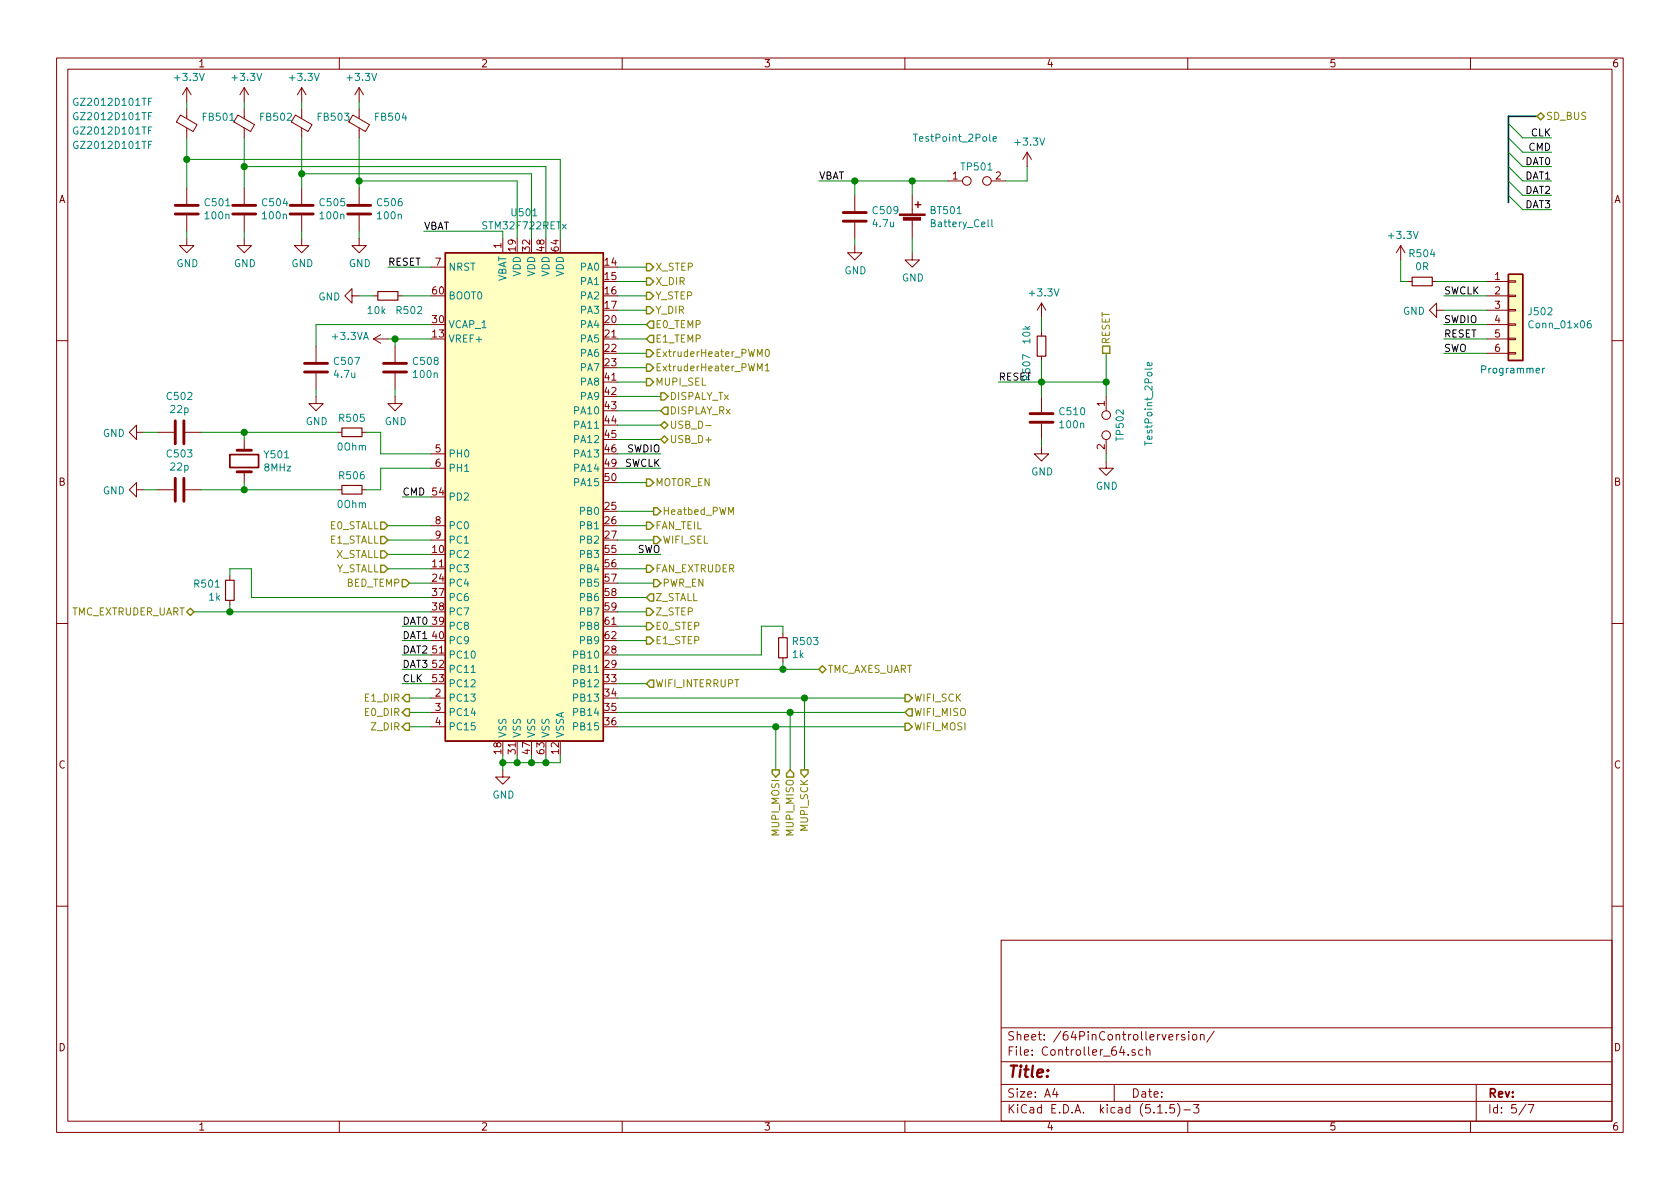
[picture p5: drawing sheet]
<svg xmlns="http://www.w3.org/2000/svg" width="297mm" height="210mm" viewBox="0 0 297 210" stroke-linecap="round" stroke-linejoin="round" font-family="sans-serif">
<g fill="none" stroke="#840000" stroke-width=".18">
<path d="M10 10.3h277v189.9h-277zM12 12.2h273v186.1h-273zM33 15.5v2.5M33 19.3v1.6M33 15.5l-.7 1.3M33 15.5l.8 1.3M43.2 15.5l-.8 1.3M43.2 15.5v2.5M43.2 19.3v1.6M43.2 15.5l.7 1.3M53.3 15.5v2.5M53.3 19.3v1.6"/>
<path d="M53.3 15.5l-.7 1.3M53.3 15.5l.8 1.3M60 10.3v1.9M63.5 15.5v2.5M63.5 19.3v1.6M63.5 15.5l-.8 1.3M63.5 15.5l.8 1.3M110 10.3v1.9M160 10.3v1.9M210 10.3v1.9M260 10.3v1.9M31.9 20.3l2.9 1.7-.7 1.3-2.9-1.7z"/>
<path d="M33 22.6v1.8M33 33.3v2.8M33 38.1v2.8M42.1 20.3l2.9 1.7-.7 1.3-2.9-1.7zM43.2 22.6v1.8M43.2 33.3v2.8M43.2 38.1v2.8M52.2 20.3l3 1.7-.7 1.3-3-1.7zM53.3 22.6v1.8M53.3 33.3v2.8M53.3 38.1v2.8M62.4 20.3l2.9 1.7-.7 1.3-2.9-1.7z"/>
<path d="M63.5 22.6v1.8M63.5 33.3v2.8M63.5 38.1v2.8M151.1 34.5v2.8M151.1 39.4v2.8M161.3 34.5v3.3M161.3 38.9v3.3M167.6 32h2.6M175.3 32h2.5M181.6 26.9l-.8 1.3M181.6 26.9v2.6M181.6 26.9l.8 1.3"/>
<path d="M33 42.2v1.2h1.3l-1.3 1.3-1.3-1.3h1.3M43.2 42.2v1.2h1.2l-1.2 1.3-1.3-1.3h1.3M53.3 42.2v1.2h1.3l-1.3 1.3-1.2-1.3h1.2M62.2 52.3v-1.3l-1.2 1.3 1.2 1.3v-1.3h1.3M63.5 42.2v1.2h1.3l-1.3 1.3-1.3-1.3h1.3M66 52.3h.8M66 59.9h2.6M66 59.9l1.3 .8M67.3 59.2l-1.3 .7M70.4 52.3h.7M76.2 47.2h2.5M88.9 42.2v2.5"/>
<path d="M151.1 43.4v1.3h1.3l-1.3 1.3-1.2-1.3h1.2M161.3 44.7v1.3h1.3l-1.3 1.2-1.3-1.2h1.3M184.1 53.6v2.5M184.1 58.7v.7M184.1 53.6l-.7 1.3M184.1 53.6l.8 1.3M247.6 43.4l-.7 1.3M247.6 43.4v2.6M247.6 43.4l.8 1.3M248.9 49.8h.8M253.2 49.8h.8M254 54.9v-1.3l-1.3 1.3 1.3 1.2v-1.2h1.3"/>
<path d="M262.9 49.8h3.8M262.9 52.3h3.8M262.9 54.9h3.8M262.9 57.4h3.8M262.9 59.9h3.8M266.7 59.8h1.3v.3h-1.3zM266.7 57.3h1.3v.2h-1.3zM266.7 52.2h1.3v.2h-1.3zM266.7 49.7h1.3v.2h-1.3zM266.7 54.7h1.3v.3h-1.3zM10 60.2h2M24.1 76.4v-1.2l-1.2 1.2 1.2 1.3v-1.3h1.3"/>
<path d="M27.9 76.4h2.8M32.8 76.4h2.8M43.2 77.7v1.9M55.9 70.1v1.3h1.2l-1.2 1.2-1.3-1.2h1.3M55.9 61.2v2.8M55.9 66v2.8M59.7 76.4h.8M64 76.4h.8M69.8 70.1v1.3h1.3l-1.3 1.2-1.2-1.2h1.2M69.8 61.2v2.8M69.8 66v2.8M184.1 79v1.3h1.3l-1.3 1.2-1.2-1.2h1.2"/>
<path d="M184.1 63v.7M184.1 70.1v2.8M184.1 74.9v2.8M195.6 70.1v2.5M195.6 77.7v2.6M262.9 62.5h3.8M266.7 62.4h1.3v.2h-1.3zM285 60.2h2M24.1 86.6v-1.3l-1.2 1.3 1.2 1.3v-1.3h1.3M27.9 86.6h2.8M32.8 86.6h2.8M43.2 83.4v1.9"/>
<path d="M59.7 86.6h.8M64 86.6h.8M76.2 93h2.5M76.2 95.5h2.5M76.2 80.3h2.5M76.2 82.8h2.5M195.6 81.5v1.3h1.2l-1.2 1.3-1.3-1.3h1.3M10 110.3h2M40.6 101.8v.8M40.6 106.2v.7M138.4 112v.8M138.4 116.3v.8"/>
<path d="M285 110.3h2M76.2 123.4h2.5M76.2 126h2.5M76.2 128.5h2.5M88.9 136.1v1.3h1.3l-1.3 1.3-1.3-1.3h1.3M10 160.2h2M177 166.3h108v32h-108zM285 160.2h2M60 198.3v1.9M110 198.3v1.9M160 198.3v1.9M177 194.8h108"/>
<path d="M177 191.8h108M177 187.8h108M177 181.8h108M186.5 192.5l-.4 1h1M186.8 193v1M197 191.8v3M199.5 186.5v.1M200.7 185.7l-.4-.1-.2 .2 .1 .2 .5 .2v.3h-.6M202.1 185.7l-.5-.1-.3 .3 .1 .6 .2 .1 .5-.1M202.7 185.7l.2-.1 .4 .1v.9M202.7 185.1v1.5M204.7 196.8h.8"/>
<path d="M206.2 196.7v.1M207.6 195.3h-.7l-.1 .7 .2-.1 .5 .1 .2 .2-.1 .5-.2 .1-.6-.1M208.1 182.9v1M208.2 195.1a1.71 1.71 0 0 1 0 2.3M208.5 182.9l-.4 .2v.1M209.3 196.3h1.2M209.5 183a.37 .37 0 0 0-.6 .1l.1 .3 .5 .1v.1l-.2 .3-.4-.1M210 198.3v1.9M210.2 182.4v.2M210.2 182.9v1M210.9 183.1l.2-.2 .4 .2v.7l-.2 .1-.4-.1zM211 195.3h1l-.5 .6 .4 .1v.7l-.2 .1-.7-.1"/>
<path d="M212.2 183.1l.1-.1a.37 .37 0 0 1 .6 .1v.8M212.2 182.9v1M214.7 182.3l-1.3 2M260 198.3v1.9M261 191.8v6.5M269.8 195.2l-1.2 2M270.2 195.3h1l-.6 1.5"/>
<circle cx="170.9" cy="32" r=".76"/>
<circle cx="174.5" cy="32" r=".76"/>
<circle cx="195.6" cy="77" r=".76"/>
<circle cx="195.6" cy="73.4" r=".76"/>
</g>
<g fill="none" stroke="#840000" stroke-width=".51">
<path d="M31 36.3h4.1M31 37.8h4.1M41.1 36.3h4.1M41.1 37.8h4.1M51.3 36.3h4.1M51.3 37.8h4.1M61.5 36.3h4M61.5 37.8h4M149.1 39.1h4.1M149.1 37.6h4.1M31 74.4v4.1M32.5 74.4v4.1"/>
<path d="M41.9 79.6h2.5M53.8 65.8h4.1M53.8 64.3h4.1M67.8 65.8h4.1M67.8 64.3h4.1M182.1 74.7h4.1M182.1 73.1h4.1M31 84.6v4M32.5 84.6v4M41.9 83.4h2.5"/>
</g>
<g fill="#ffffc2" stroke="#ffffc2" stroke-width=".18">
<path d="M266.7 48.5h2.5v15.2h-2.5z"/>
<path d="M78.7 44.7h28v86.4h-28z"/>
</g>
<path d="M161.8 36.2h1M162.3 35.7v1M78.7 44.7h28v86.4h-28zM266.7 48.5h2.5v15.2h-2.5z" fill="none" stroke="#840000" stroke-width=".25"/>
<path d="M175.4 38.8v1.1l.1 .2M175.6 24.6l.6-.1-.1-.3-.3-.1-.2 .2v.6h.5M281.3 56.7l-.4 .1a.87 .87 0 0 0 0 1.2l.4-.1v-.6l-.4-.1-.3 .2M203.6 64.1l.1 .4-.2 .2-.6-.1v-.5h.2l.2 .6M83.3 118.9h.7" fill="none" stroke="#008484" stroke-width=".18"/>
<path d="M66.8 51.6h3.6v1.5h-3.6zM183.4 59.4h1.5v3.6h-1.5zM249.7 49h3.5v1.5h-3.5zM60.5 75.7h3.5v1.5h-3.5zM60.5 85.8h3.5v1.6h-3.5zM39.9 102.6h1.5v3.6h-1.5zM137.7 112.8h1.5v3.5h-1.5z" fill="none" stroke="#840000" stroke-width=".2"/>
<g fill="#840000" stroke="#840000" stroke-width=".18">
<path d="M159 37.8h4.6v.3h-4.6z"/>
<path d="M159.7 38.4h3.1v.5h-3.1z"/>
</g>
<path d="M40.6 80.4h5.1v2.3h-5.1z" fill="none" stroke="#840000" stroke-width=".3"/>
<path d="M271.8 20.6h-5.1v15.2" fill="none" stroke="#000084" stroke-width=".3"/>
<g fill="none" stroke="#008400" stroke-width=".18">
<path d="M33 18v1.3M43.2 18v1.3M53.3 18v1.3M63.5 18v1.3M33 28.2h66.1v14M33 24.4v8.9M43.2 29.5h53.3v12.7M43.2 24.4v8.9M53.3 30.7h40.7v11.5M53.3 24.4v8.9M63.5 32h27.9v10.2M63.5 24.4v8.9"/>
<path d="M144.8 32h22.8M151.1 32v2.5M161.3 32v2.5M181.6 29.5v2.5h-3.8M266.7 29.5l2.5 2.5h5.1M266.7 26.9l2.5 2.6h5.1M266.7 34.5l2.5 2.6h5.1M266.7 21.8l2.5 2.6h5.1M266.7 24.4l2.5 2.5h5.1M266.7 32l2.5 2.5h5.1M33 40.9v1.3M43.2 40.9v1.3"/>
<path d="M53.3 40.9v1.3M63.5 52.3h2.5M63.5 40.9v1.3M68.6 47.2h7.6M68.6 59.9h7.6M69.8 59.9v1.3M71.1 52.3h5.1M74.9 40.9h14v1.3M76.2 57.4h-20.3v3.8M109.2 54.9h5.1M109.2 49.8h5.1M109.2 47.2h5.1"/>
<path d="M109.2 52.3h5.1M109.2 59.9h5.1M109.2 57.4h5.1M151.1 42.2v1.2M161.3 42.2v2.5M184.1 56.1v2.6M247.6 46v3.8h1.3M254 49.8h8.9M255.3 54.9h7.6M255.3 52.3h7.6M255.3 59.9h7.6M255.3 57.4h7.6"/>
<path d="M25.4 76.4h2.5M35.6 76.4h24.1M43.2 76.4v1.3M55.9 68.8v1.3M64.8 76.4h2.5v3.9h8.9M69.8 68.8v1.3M109.2 72.6h7.6M109.2 67.6h5.1M109.2 70.1h7.6M109.2 77.7h7.6M109.2 75.2h7.6M109.2 65h5.1"/>
<path d="M109.2 62.5h5.1M176.5 67.6h19.1M184.1 63.7v6.4M184.1 77.7v1.3M195.6 62.5v7.6M255.3 62.5h7.6M25.4 86.6h2.5M35.6 86.6h24.1M43.2 85.3v1.3M68.6 98h7.6M68.6 95.5h7.6M68.6 93h7.6"/>
<path d="M71.1 87.9h5.1M76.2 82.8h-8.9v3.8h-2.5M109.2 98h7.6M109.2 95.5h6.4M109.2 93h5.1M109.2 85.3h5.1M109.2 80.3h7.6M109.2 82.8h7.6M109.2 90.4h6.4M195.6 80.3v1.2M34.3 108.2h41.9M40.6 101.8v-1.2h3.8v5.1h31.8"/>
<path d="M40.6 106.9v1.3M68.6 100.6h7.6M71.1 118.4h5.1M71.1 115.8h5.1M71.1 110.7h5.1M71.1 113.3h5.1M72.4 103.1h3.8M109.2 118.4h35.6M109.2 108.2h5.1M109.2 110.7h5.1M109.2 113.3h5.1M109.2 103.1h6.4"/>
<path d="M109.2 100.6h5.1M109.2 105.7h5.1M138.4 112v-1.3h-3.8v5.1h-25.4M138.4 117.1v1.3M71.1 120.9h5.1M72.4 128.5h3.8M72.4 126h3.8M72.4 123.4h3.8M88.9 133.6v2.5M91.4 133.6v1.3M94 133.6v1.3M96.5 133.6v1.3"/>
<path d="M99.1 133.6v1.3h-10.2M109.2 128.5h50.8M109.2 126h50.8M109.2 123.4h50.8M109.2 120.9h5.1M137.2 128.5v7.6M139.7 126v10.1M142.2 123.4v12.7"/>
</g>
<g fill="none" stroke="#848400" stroke-width=".25">
<path d="M272.4 19.9l.6 .7-.6 .6-.6-.6zM114.3 49.1h.6l.7 .7-.7 .6h-.6zM114.3 54.2h.6l.7 .7-.7 .6h-.6zM114.3 46.6h.6l.7 .6-.7 .7h-.6zM114.3 51.7h.6l.7 .6-.7 .7h-.6zM114.9 59.3h.7v1.3h-.7l-.6-.7zM114.9 56.8h.7v1.2h-.7l-.6-.6zM114.3 66.9h.6l.7 .7-.7 .6h-.6zM114.3 64.4h.6l.7 .6-.7 .7h-.6zM114.3 61.8h.6l.7 .7-.7 .6h-.6zM116.8 69.5h.7l.6 .6-.6 .6h-.7zM116.8 77.7l.7-.6 .6 .6-.6 .7z"/>
<path d="M116.8 75.2l.7-.7 .6 .7-.6 .6zM117.5 72h.6v1.3h-.6l-.7-.7zM194.9 61.2h1.3v1.3h-1.3zM67.3 99.9h.6l.7 .7-.7 .6h-.6zM67.3 97.4h.6l.7 .6-.7 .7h-.6zM67.3 94.9h.6l.7 .6-.7 .6h-.6zM67.3 92.3h.6l.7 .7-.7 .6h-.6zM114.3 84.7h.6l.7 .6-.7 .7h-.6zM114.3 92.3h.6l.7 .7-.7 .6h-.6zM114.3 99.9h.6l.7 .7-.7 .6h-.6zM115.6 89.8h.6l.6 .6-.6 .7h-.6zM115.6 94.9h.6l.6 .6-.6 .6h-.6z"/>
<path d="M33 108.2l.7-.6 .6 .6-.6 .6zM71.1 102.5h.7l.6 .6-.6 .7h-.7zM114.3 110.1h.6l.7 .6-.7 .7h-.6zM114.3 112.6h.6l.7 .7-.7 .6h-.6zM114.3 107.6h.6l.7 .6-.7 .6h-.6zM114.9 105h.7v1.3h-.7l-.6-.6zM115.6 102.5h.6l.6 .6-.6 .7h-.6zM144.8 118.4l.6-.7 .6 .7-.6 .6zM71.1 123.4l.7-.6h.6v1.3h-.6zM71.8 127.9h.6v1.3h-.6l-.7-.7zM71.8 125.3h.6v1.3h-.6l-.7-.6zM114.9 120.3h.7v1.2h-.7l-.6-.6z"/>
<path d="M136.5 136.1h1.3v.7l-.6 .6-.7-.6zM139.7 136.1l.6 .7v.6h-1.2v-.6zM141.6 136.1h1.3v.7l-.7 .6-.6-.6zM160 122.8h.7l.6 .6-.6 .7h-.7zM160 127.9h.7l.6 .6-.6 .7h-.7zM160.7 125.3h.6v1.3h-.6l-.7-.6z"/>
</g>
<path d="M124.8 75.3h1M133.9 65.6v-1.3l.4 .9 .4-.9v1.3M133.9 63v-1.2l.4 .9 .4-.9v1.2M135.3 64.7l.4-.4v1.3M135.3 65.6h.7M135.4 61.9l.2-.1a.69 .69 0 0 1 .4 .6 .69 .69 0 0 1-.4 .6l-.2-.2-.1-.2zM128.8 91v-1.3l.5 .9 .4-.9v1.3" fill="none" stroke="#848400" stroke-width=".18"/>
<path d="M271.6 65.5l.6-.1-.1-.2-.3-.1-.2 .2 .1 .6h.4M272.7 65.1v.9M273.1 65.1l-.4 .2" fill="none" stroke="#0000c2" stroke-width=".18"/>
<g fill="#008400" stroke="#008400" stroke-width=".25">
<circle cx="138.4" cy="118.4" r=".51"/>
<circle cx="91.4" cy="134.9" r=".51"/>
<circle cx="94" cy="134.9" r=".51"/>
<circle cx="195.6" cy="67.6" r=".51"/>
<circle cx="96.5" cy="134.9" r=".51"/>
<circle cx="40.6" cy="108.2" r=".51"/>
<circle cx="142.2" cy="123.4" r=".51"/>
<circle cx="139.7" cy="126" r=".51"/>
<circle cx="88.9" cy="134.9" r=".51"/>
<circle cx="43.2" cy="76.4" r=".51"/>
<circle cx="137.2" cy="128.5" r=".51"/>
<circle cx="184.2" cy="67.6" r=".51"/>
<circle cx="43.2" cy="86.6" r=".51"/>
<circle cx="69.9" cy="59.9" r=".51"/>
<circle cx="161.3" cy="32" r=".51"/>
<circle cx="63.5" cy="32" r=".51"/>
<circle cx="53.3" cy="30.7" r=".51"/>
<circle cx="43.2" cy="29.5" r=".51"/>
<circle cx="33" cy="28.2" r=".51"/>
<circle cx="151.1" cy="32" r=".51"/>
</g>
<text font-size="2.8" fill="#840000" x="178" y="190.5">Title:</text>
<g font-size="2.1" fill="#840000">
<text x="178" y="184">Sheet: /64PinControllerversion/</text>
<text x="178" y="186.7">File: Controller_64.sch</text>
<text x="178" y="196.9">KiCad E.D.A. kicad (5.1.5)-3</text>
<text x="178" y="194.1">Size: A4</text>
<text x="200" y="194.1">Date:</text>
<text x="263" y="194.1">Rev:</text>
<text x="263" y="196.9">Id: 5/7</text>
</g>
<g font-size="1.8" fill="#840000">
<text x="35" y="11.9">1</text>
<text x="85" y="11.9">2</text>
<text x="135" y="11.9">3</text>
<text x="185" y="11.9">4</text>
<text x="235" y="11.9">5</text>
<text x="285" y="11.9">6</text>
<text x="10.4" y="35.9">A</text>
<text x="168.4" y="31.7">1</text>
<text x="176" y="31.7">2</text>
<text x="285.4" y="35.9">A</text>
<text x="77" y="47">7</text>
<text x="88.6" y="43.9" transform="rotate(-90 88.6 43.9)">1</text>
<text x="91.2" y="44.4" transform="rotate(-90 91.2 44.4)">19</text>
<text x="93.7" y="44.4" transform="rotate(-90 93.7 44.4)">32</text>
<text x="96.3" y="44.4" transform="rotate(-90 96.3 44.4)">48</text>
<text x="98.8" y="44.4" transform="rotate(-90 98.8 44.4)">64</text>
<text x="107" y="47">14</text>
<text x="76.5" y="52.1">60</text>
<text x="107" y="49.5">15</text>
<text x="107" y="52.1">16</text>
<text x="264.3" y="49.5">1</text>
<text x="264.3" y="52.1">2</text>
<text x="76.5" y="57.1">30</text>
<text x="76.5" y="59.7">13</text>
<text x="107" y="54.6">17</text>
<text x="107" y="57.1">20</text>
<text x="107" y="59.7">21</text>
<text x="264.3" y="54.6">3</text>
<text x="264.3" y="57.1">4</text>
<text x="264.3" y="59.7">5</text>
<text x="107" y="62.2">22</text>
<text x="107" y="64.8">23</text>
<text x="264.3" y="62.2">6</text>
<text x="107" y="67.3">41</text>
<text x="107" y="69.8">42</text>
<text x="195.3" y="71.9" transform="rotate(-90 195.3 71.9)">1</text>
<text x="107" y="72.4">43</text>
<text x="107" y="74.9">44</text>
<text x="107" y="77.5">45</text>
<text x="77" y="80">5</text>
<text x="77" y="82.5">6</text>
<text x="107" y="80">46</text>
<text x="107" y="82.5">49</text>
<text x="195.3" y="79.5" transform="rotate(-90 195.3 79.5)">2</text>
<text x="10.4" y="85.9">B</text>
<text x="76.5" y="87.6">54</text>
<text x="107" y="85.1">50</text>
<text x="285.4" y="85.9">B</text>
<text x="77" y="92.7">8</text>
<text x="77" y="95.2">9</text>
<text x="107" y="90.2">25</text>
<text x="107" y="92.7">26</text>
<text x="107" y="95.2">27</text>
<text x="76.5" y="97.8">10</text>
<text x="76.5" y="100.3">11</text>
<text x="107" y="97.8">55</text>
<text x="107" y="100.3">56</text>
<text x="76.5" y="102.9">24</text>
<text x="76.5" y="105.4">37</text>
<text x="76.5" y="107.9">38</text>
<text x="107" y="102.9">57</text>
<text x="107" y="105.4">58</text>
<text x="107" y="107.9">59</text>
<text x="76.5" y="110.5">39</text>
<text x="76.5" y="113">40</text>
<text x="107" y="110.5">61</text>
<text x="107" y="113">62</text>
<text x="76.5" y="115.6">51</text>
<text x="76.5" y="118.1">52</text>
<text x="107" y="115.6">28</text>
<text x="107" y="118.1">29</text>
<text x="76.5" y="120.6">53</text>
<text x="77" y="123.2">2</text>
<text x="77" y="125.7">3</text>
<text x="107" y="120.6">33</text>
<text x="107" y="123.2">34</text>
<text x="107" y="125.7">35</text>
<text x="77" y="128.3">4</text>
<text x="107" y="128.3">36</text>
<text x="10.4" y="135.9">C</text>
<text x="88.6" y="133.3" transform="rotate(-90 88.6 133.3)">18</text>
<text x="91.2" y="133.3" transform="rotate(-90 91.2 133.3)">31</text>
<text x="93.7" y="133.3" transform="rotate(-90 93.7 133.3)">47</text>
<text x="96.3" y="133.3" transform="rotate(-90 96.3 133.3)">63</text>
<text x="98.8" y="133.3" transform="rotate(-90 98.8 133.3)">12</text>
<text x="285.4" y="135.9">C</text>
<text x="10.4" y="185.9">D</text>
<text x="285.4" y="185.9">D</text>
<text x="35" y="199.9">1</text>
<text x="85" y="199.9">2</text>
<text x="135" y="199.9">3</text>
<text x="185" y="199.9">4</text>
<text x="235" y="199.9">5</text>
<text x="285" y="199.9">6</text>
</g>
<g font-size="1.8" fill="#008484">
<text x="31.1" y="14.3">+3.3V</text>
<text x="41.2" y="14.3">+3.3V</text>
<text x="51.4" y="14.3">+3.3V</text>
<text x="61.5" y="14.3">+3.3V</text>
<text x="13.5" y="21.3">GZ2012D101TF</text>
<text x="13.5" y="18.7">GZ2012D101TF</text>
<text x="13.5" y="23.8">GZ2012D101TF</text>
<text x="36" y="21.4">FB501</text>
<text x="46.2" y="21.4">FB502</text>
<text x="56.3" y="21.4">FB503</text>
<text x="66.5" y="21.4">FB504</text>
<text x="13.5" y="26.3">GZ2012D101TF</text>
<text x="162" y="25.1">TestPoint_2Pole</text>
<text x="179.7" y="25.7">+3.3V</text>
<text x="170.1" y="30.1">TP501</text>
<text x="36.3" y="36.5">C501</text>
<text x="36.4" y="38.8">100n</text>
<text x="46.5" y="36.5">C504</text>
<text x="46.6" y="38.8">100n</text>
<text x="56.7" y="36.5">C505</text>
<text x="56.7" y="38.8">100n</text>
<text x="66.8" y="36.5">C506</text>
<text x="66.9" y="38.8">100n</text>
<text x="85.6" y="40.6">STM32F722RETx</text>
<text x="90.6" y="38.2">U501</text>
<text x="154.5" y="37.9">C509</text>
<text x="154.5" y="40.2">4.7u</text>
<text x="164.6" y="37.9">BT501</text>
<text x="164.9" y="40.2">Battery_Cell</text>
<text x="31.2" y="47.2">GND</text>
<text x="41.4" y="47.2">GND</text>
<text x="51.5" y="47.2">GND</text>
<text x="61.7" y="47.2">GND</text>
<text x="79.2" y="47.9">NRST</text>
<text x="102.7" y="47.9">PA0</text>
<text x="245.7" y="42.3">+3.3V</text>
<text x="249.4" y="45.5">R504</text>
<text x="250.3" y="47.8">0R</text>
<text x="56.3" y="53.1">GND</text>
<text x="79.2" y="53">BOOT0</text>
<text x="89.5" y="50" transform="rotate(-90 89.5 50)">VBAT</text>
<text x="92.1" y="48.9" transform="rotate(-90 92.1 48.9)">VDD</text>
<text x="94.6" y="48.9" transform="rotate(-90 94.6 48.9)">VDD</text>
<text x="97.2" y="48.9" transform="rotate(-90 97.2 48.9)">VDD</text>
<text x="99.7" y="48.9" transform="rotate(-90 99.7 48.9)">VDD</text>
<text x="102.7" y="50.4">PA1</text>
<text x="102.7" y="53">PA2</text>
<text x="149.3" y="48.5">GND</text>
<text x="159.5" y="49.8">GND</text>
<text x="182.2" y="52.4">+3.3V</text>
<text x="65.1" y="55.5">10k</text>
<text x="70.3" y="55.5">R502</text>
<text x="79.2" y="58">VCAP_1</text>
<text x="102.7" y="55.5">PA3</text>
<text x="102.7" y="58">PA4</text>
<text x="248.1" y="55.7">GND</text>
<text x="270.4" y="55.7">J502</text>
<text x="270.6" y="58.1">Conn_01x06</text>
<text x="58.9" y="60.1">+3.3VA</text>
<text x="59.2" y="64.5">C507</text>
<text x="73.2" y="64.5">C508</text>
<text x="79.2" y="60.6">VREF+</text>
<text x="102.7" y="60.6">PA5</text>
<text x="102.7" y="63.1">PA6</text>
<text x="102.7" y="65.7">PA7</text>
<text x="182.2" y="60.7" transform="rotate(-90 182.2 60.7)">10k</text>
<text x="29.6" y="70.7">C502</text>
<text x="59.2" y="66.8">4.7u</text>
<text x="73.2" y="66.8">100n</text>
<text x="102.7" y="68.2">PA8</text>
<text x="102.7" y="70.7">PA9</text>
<text x="18.2" y="77.3">GND</text>
<text x="30.2" y="73">22p</text>
<text x="54.1" y="75.2">GND</text>
<text x="60.1" y="74.6">R505</text>
<text x="68" y="75.2">GND</text>
<text x="101.8" y="73.3">PA10</text>
<text x="101.8" y="75.8">PA11</text>
<text x="187.5" y="73.4">C510</text>
<text x="187.5" y="75.7">100n</text>
<text x="198.7" y="77.8" transform="rotate(-90 198.7 77.8)">TP502</text>
<text x="29.6" y="80.9">C503</text>
<text x="30.2" y="83.2">22p</text>
<text x="46.8" y="83.4">8MHz</text>
<text x="46.9" y="81">Y501</text>
<text x="59.7" y="79.7">0Ohm</text>
<text x="79.2" y="80.9">PH0</text>
<text x="79.2" y="83.4">PH1</text>
<text x="101.8" y="78.4">PA12</text>
<text x="101.8" y="80.9">PA13</text>
<text x="101.8" y="83.4">PA14</text>
<text x="203.8" y="78.3" transform="rotate(-90 203.8 78.3)">TestPoint_2Pole</text>
<text x="18.2" y="87.4">GND</text>
<text x="59.7" y="89.8">0Ohm</text>
<text x="60.1" y="84.8">R506</text>
<text x="79.2" y="88.5">PD2</text>
<text x="101.8" y="86">PA15</text>
<text x="182.3" y="84.1">GND</text>
<text x="193.8" y="86.6">GND</text>
<text x="79.2" y="93.6">PC0</text>
<text x="102.7" y="91.1">PB0</text>
<text x="102.7" y="93.6">PB1</text>
<text x="79.2" y="96.1">PC1</text>
<text x="79.2" y="98.7">PC2</text>
<text x="79.2" y="101.2">PC3</text>
<text x="102.7" y="96.1">PB2</text>
<text x="102.7" y="98.7">PB3</text>
<text x="102.7" y="101.2">PB4</text>
<text x="34.5" y="103.9">R501</text>
<text x="37" y="106.2">1k</text>
<text x="79.2" y="103.8">PC4</text>
<text x="79.2" y="106.3">PC6</text>
<text x="102.7" y="103.8">PB5</text>
<text x="102.7" y="106.3">PB6</text>
<text x="79.2" y="108.8">PC7</text>
<text x="79.2" y="111.4">PC8</text>
<text x="79.2" y="113.9">PC9</text>
<text x="102.7" y="108.8">PB7</text>
<text x="102.7" y="111.4">PB8</text>
<text x="102.7" y="113.9">PB9</text>
<text x="79.2" y="116.5">PC10</text>
<text x="79.2" y="119">PC11</text>
<text x="101.8" y="116.5">PB10</text>
<text x="101.8" y="119">PB11</text>
<text x="140.2" y="116.4">1k</text>
<text x="140.3" y="114.1">R503</text>
<text x="79.2" y="121.5">PC12</text>
<text x="79.2" y="124.1">PC13</text>
<text x="101.8" y="121.5">PB12</text>
<text x="101.8" y="124.1">PB13</text>
<text x="79.2" y="126.6">PC14</text>
<text x="79.2" y="129.2">PC15</text>
<text x="89.5" y="130.6" transform="rotate(-90 89.5 130.6)">VSS</text>
<text x="92.1" y="130.6" transform="rotate(-90 92.1 130.6)">VSS</text>
<text x="94.6" y="130.6" transform="rotate(-90 94.6 130.6)">VSS</text>
<text x="97.2" y="130.6" transform="rotate(-90 97.2 130.6)">VSS</text>
<text x="99.7" y="130.6" transform="rotate(-90 99.7 130.6)">VSSA</text>
<text x="101.8" y="126.6">PB14</text>
<text x="101.8" y="129.2">PB15</text>
<text x="87.1" y="141.2">GND</text>
</g>
<g font-size="1.8" fill="#848400">
<text x="273.3" y="21.2">SD_BUS</text>
<text x="115.8" y="47.9">X_STEP</text>
<text x="115.8" y="50.4">X_DIR</text>
<text x="115.8" y="53">Y_STEP</text>
<text x="115.8" y="55.5">Y_DIR</text>
<text x="115.8" y="58">E0_TEMP</text>
<text x="115.8" y="60.6">E1_TEMP</text>
<text x="115.8" y="65.7">ExtruderHeater_PWM1</text>
<text x="115.8" y="63.1">ExtruderHeater_PWM0</text>
<text x="196.2" y="61" transform="rotate(-90 196.2 61)">RESET</text>
<text x="115.8" y="68.2">MUPI_SEL</text>
<text x="118.4" y="70.7">DISPALY_Tx</text>
<text x="118.4" y="73.3">DISPLAY_Rx</text>
<text x="118.4" y="75.8">USB_D-</text>
<text x="118.4" y="78.4">USB_D+</text>
<text x="115.8" y="86">MOTOR_EN</text>
<text x="58.2" y="93.6">E0_STALL</text>
<text x="115.8" y="93.6">FAN_TEIL</text>
<text x="117.1" y="91.1">Heatbed_PWM</text>
<text x="58.2" y="96.1">E1_STALL</text>
<text x="59.2" y="101.2">Y_STALL</text>
<text x="59.2" y="98.7">X_STALL</text>
<text x="115.8" y="101.2">FAN_EXTRUDER</text>
<text x="117.1" y="96.1">WIFI_SEL</text>
<text x="61.2" y="103.8">BED_TEMP</text>
<text x="115.8" y="106.3">Z_STALL</text>
<text x="117.1" y="103.8">PWR_EN</text>
<text x="12.3" y="108.8">TMC_EXTRUDER_UART</text>
<text x="115.8" y="111.4">E0_STEP</text>
<text x="115.8" y="113.9">E1_STEP</text>
<text x="115.8" y="108.8">Z_STEP</text>
<text x="146.3" y="119">TMC_AXES_UART</text>
<text x="64.7" y="124.1">E1_DIR</text>
<text x="115.8" y="121.5">WIFI_INTERRUPT</text>
<text x="161.5" y="124.1">WIFI_SCK</text>
<text x="64.7" y="126.6">E0_DIR</text>
<text x="65.8" y="129.2">Z_DIR</text>
<text x="161.5" y="126.6">WIFI_MISO</text>
<text x="161.5" y="129.2">WIFI_MOSI</text>
<text x="137.8" y="147.6" transform="rotate(-90 137.8 147.6)">MUPI_MOSI</text>
<text x="140.3" y="147.6" transform="rotate(-90 140.3 147.6)">MUPI_MISO</text>
<text x="142.9" y="146.8" transform="rotate(-90 142.9 146.8)">MUPI_SCK</text>
</g>
<g font-size="1.8">
<text x="269.7" y="29.2">DAT0</text>
<text x="270.3" y="26.7">CMD</text>
<text x="270.7" y="24.1">CLK</text>
<text x="144.8" y="31.7">VBAT</text>
<text x="269.7" y="31.7">DAT1</text>
<text x="269.7" y="34.3">DAT2</text>
<text x="74.9" y="40.6">VBAT</text>
<text x="269.7" y="36.8">DAT3</text>
<text x="68.6" y="47">RESET</text>
<text x="255.3" y="52.1">SWCLK</text>
<text x="255.3" y="57.1">SWDIO</text>
<text x="255.3" y="59.7">RESET</text>
<text x="255.3" y="62.2">SWO</text>
<text x="176.5" y="67.3">RESET</text>
<text x="182.2" y="67.1" transform="rotate(-90 182.2 67.1)">R507</text>
<text x="110.4" y="82.5">SWCLK</text>
<text x="110.8" y="80">SWDIO</text>
<text x="71.1" y="87.6">CMD</text>
<text x="112.6" y="97.8">SWO</text>
<text x="71.1" y="113">DAT1</text>
<text x="71.1" y="110.5">DAT0</text>
<text x="71.1" y="118.1">DAT3</text>
<text x="71.1" y="115.6">DAT2</text>
<text x="71.1" y="120.6">CLK</text>
</g>
<text font-size="1.8" fill="#0000c2" x="261.6" y="66">Programmer</text>
</svg>
